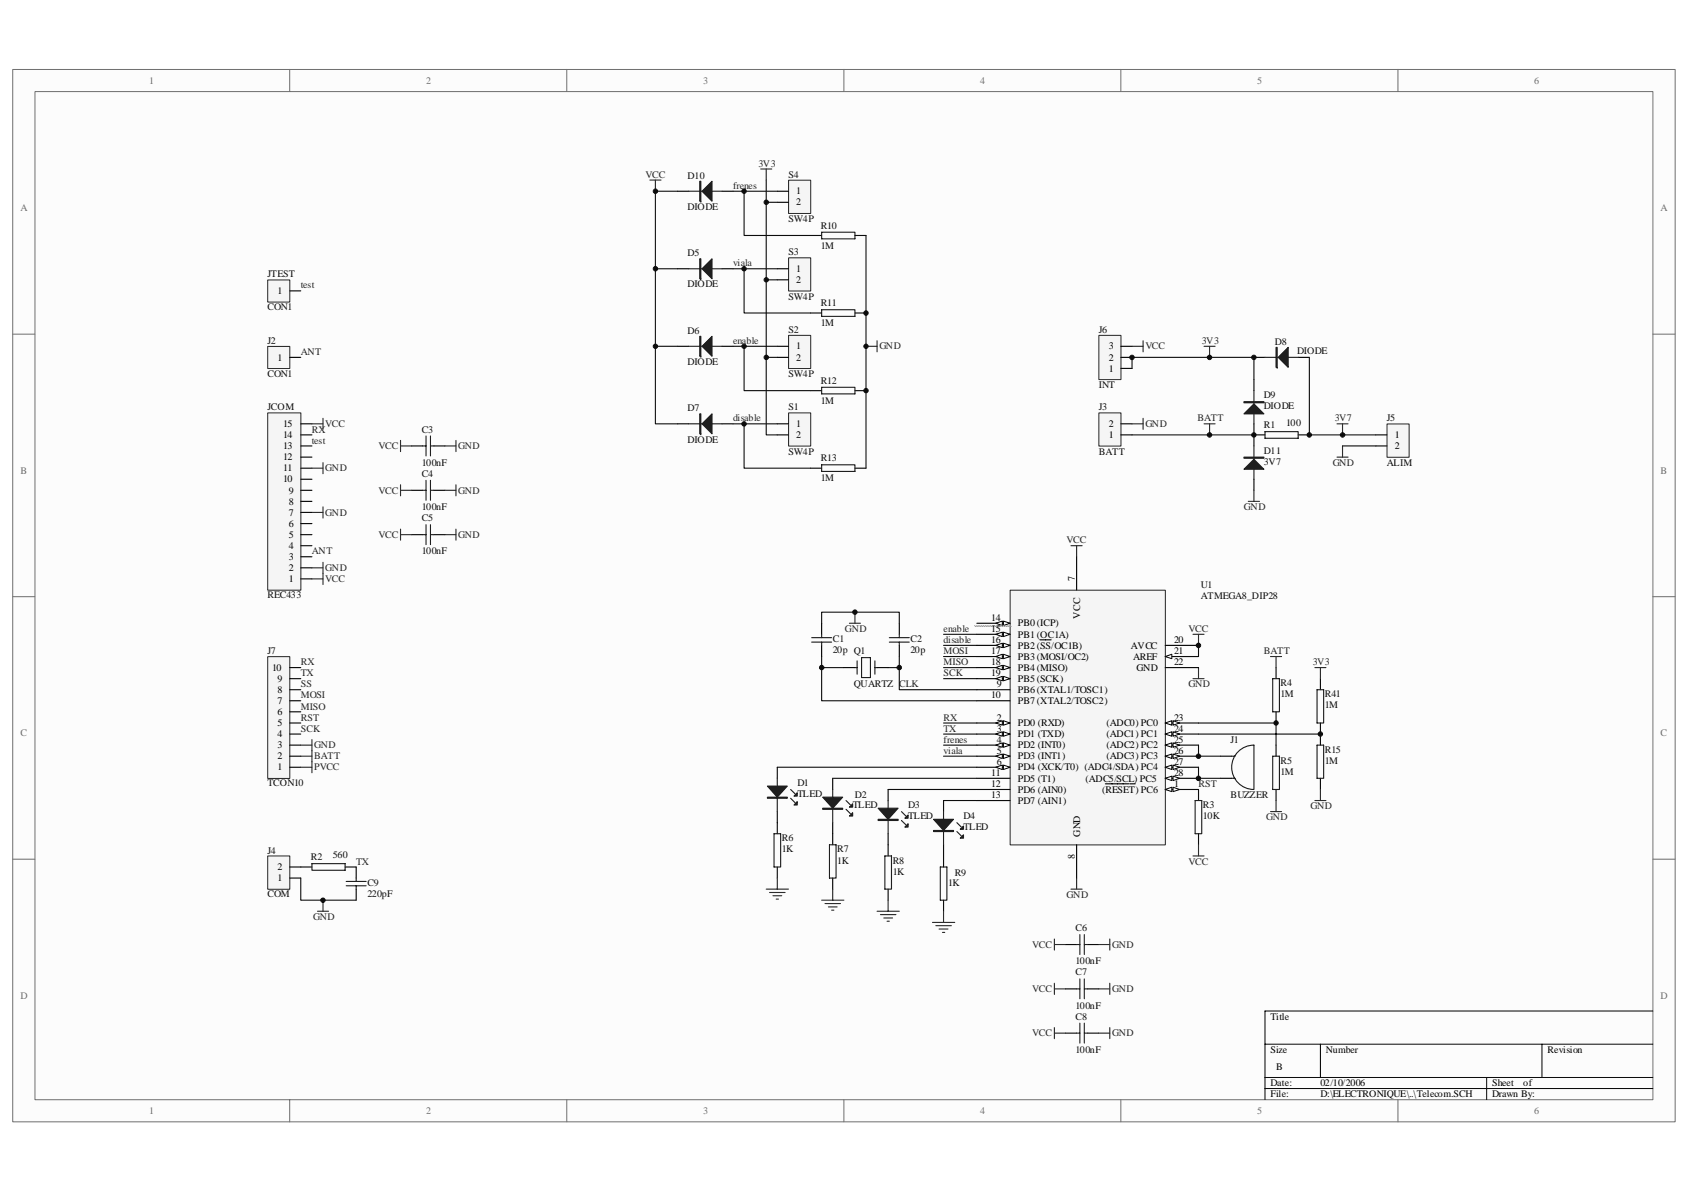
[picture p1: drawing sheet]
<svg xmlns="http://www.w3.org/2000/svg" width="297mm" height="210mm" viewBox="0 0 297 210" stroke-linecap="round" stroke-linejoin="round" font-family="sans-serif">
<path d="M2.3 12.3h292.7v185.2h-292.7z" fill="#fcfcfc"/>
<path d="M2.2 12.2h292.8v185.3h-292.8z" fill="none" stroke="#6e6e6e" stroke-width=".18"/>
<path d="M6.2 16.2h284.8v177.5h-284.8z" fill="#fcfcfc"/>
<g fill="none" stroke="#6e6e6e" stroke-width=".18">
<path d="M6.2 16.1h284.8v177.6h-284.8zM51 12.2v3.9M99.8 12.2v3.9M148.6 12.2v3.9M197.4 12.2v3.9M246.1 12.2v3.9M2.2 58.8h3.9M291 58.8h3.9M2.2 105.1h3.9M291 105.1h3.9M2.2 151.3h3.9M291 151.3h3.9"/>
<path d="M51 193.6v3.9M99.8 193.6v3.9M148.6 193.6v3.9M197.4 193.6v3.9M246.1 193.6v3.9"/>
</g>
<path d="M291 178h-68.3v15.6M222.7 183.9h68.3M222.7 189.7h68.3M222.7 191.7h68.3M232.5 183.9v5.8M261.8 189.7v3.9M271.5 183.9v5.8" fill="none" stroke="#000" stroke-width=".18"/>
<path d="M214.9 133.2h2M214.9 137.1h2" fill="none" stroke="#000" stroke-width=".2"/>
<path d="M216.9 137.1h.6M216.9 133.2h.6M218 132.3a3.9 3.9 0 0 1 2.8-1.1v7.8a3.9 3.9 0 0 1-3.6-2.4 3.9 3.9 0 0 1 .8-4.3z" fill="none" stroke="#1c1c1c" stroke-width=".2"/>
<path d="M47.2 72.7h5.8v31.2h-5.8z" fill="#f5f5f5"/>
<path d="M47.1 72.7h5.9v31.2h-5.9z" fill="none" stroke="#262626" stroke-width=".18"/>
<g fill="none" stroke="#000" stroke-width=".2">
<path d="M53 78.5h1.9M53 76.6h1.9M53 74.6h1.9M53 100h1.9M53 98h1.9M53 96.1h1.9M53 94.1h1.9M53 92.2h1.9M53 90.2h1.9M53 88.3h1.9M53 86.3h1.9M53 84.4h1.9"/>
<path d="M53 82.4h1.9M53 80.5h1.9M53 101.9h1.9"/>
</g>
<path d="M54.9 74.6h2M56.9 73.7v1.9M54.9 100h2M54.9 90.2h2M54.9 82.4h2M56.9 81.5v1.9M56.9 89.3v1.9M56.9 99v3.9M54.9 101.9h2" fill="none" stroke="#262626" stroke-width=".2"/>
<path d="M47.2 49.3h3.8v3.9h-3.8z" fill="#f5f5f5"/>
<path d="M47.1 49.3h3.9v3.9h-3.9z" fill="none" stroke="#262626" stroke-width=".18"/>
<path d="M51 51.2h2" fill="none" stroke="#000" stroke-width=".2"/>
<path d="M47.2 61h3.8v3.9h-3.8z" fill="#f5f5f5"/>
<path d="M47.1 61h3.9v3.9h-3.9z" fill="none" stroke="#262626" stroke-width=".18"/>
<path d="M51 62.9h2" fill="none" stroke="#000" stroke-width=".2"/>
<path d="M47.2 150.7h3.8v5.9h-3.8z" fill="#f5f5f5"/>
<path d="M47.1 150.7h3.9v5.9h-3.9z" fill="none" stroke="#262626" stroke-width=".18"/>
<path d="M119.3 74.6h2M119.3 61h2M127.1 74.6h2M127.1 61h2M51 154.6h2M51 152.7h2M187.6 174.1h2M191.5 174.1h2M187.6 181.9h2M191.5 181.9h2" fill="none" stroke="#000" stroke-width=".2"/>
<path d="M121.3 74.6h5.8M121.3 61h5.8M189.6 174.1h.5M190.1 172.4v3.5M190.9 174.1h.6M190.9 172.4v3.5M189.6 181.9h.5M190.1 180.2v3.5M190.9 180.2v3.5M190.9 181.9h.6" fill="none" stroke="#1c1c1c" stroke-width=".2"/>
<path d="M185.6 173.1v2M185.6 174.1h2M193.5 174.1h1.9M195.4 173.1v2M185.6 181v1.9M185.6 181.9h2M193.5 181.9h1.9M195.4 181v1.9" fill="none" stroke="#262626" stroke-width=".2"/>
<g fill="#1c1c1c" stroke="#1c1c1c" stroke-width=".2">
<path d="M123.6 74.6l1.8-1.7v3.5z"/>
<path d="M123.6 61l1.8-1.8v3.5z"/>
<path d="M123.2 72.9h.2v3.5h-.2z" fill-rule="evenodd"/>
<path d="M123.2 59.2h.2v3.5h-.2z" fill-rule="evenodd"/>
</g>
<path d="M193.5 72.7h3.9v5.8h-3.9z" fill="#f5f5f5"/>
<path d="M193.5 72.7h3.9v5.8h-3.9z" fill="none" stroke="#262626" stroke-width=".18"/>
<path d="M197.4 76.6h1.9M197.4 74.6h1.9M220.8 74.6v2h1.9M220.8 62.9h1.9M220.8 66.8v2M228.6 76.6h1.9M228.6 62.9h1.9M187.6 166.3h2M191.5 166.3h2" fill="none" stroke="#000" stroke-width=".2"/>
<path d="M199.3 61h2M199.3 74.6h2M201.3 60v2M201.3 73.7v1.9M235.4 74.6h2M236.4 74.6v2M185.6 165.4v1.9M185.6 166.3h2M193.5 166.3h1.9M195.4 165.4v1.9" fill="none" stroke="#262626" stroke-width=".2"/>
<path d="M220.8 68.8v5.8M222.7 76h5.9v1.2h-5.9zM222.7 62.9h5.9M189.6 166.3h.5M190.1 164.6v3.5M190.9 166.3h.6M190.9 164.6v3.5" fill="none" stroke="#1c1c1c" stroke-width=".2"/>
<g fill="#1c1c1c" stroke="#1c1c1c" stroke-width=".2">
<path d="M226.8 61.2v3.5l-1.7-1.8z"/>
<path d="M219 72.9l1.8-1.8 1.7 1.8z"/>
<path d="M224.7 61.2h.2v3.5h-.2z" fill-rule="evenodd"/>
<path d="M219 70.7h3.5v.2h-3.5z" fill-rule="evenodd"/>
</g>
<path d="M199.3 76.6h21.5M220.8 62.9v3.9" fill="none" stroke="#0e0e0e" stroke-width=".2"/>
<path d="M244.2 74.7h3.9v5.8h-3.9z" fill="#f5f5f5"/>
<path d="M244.2 74.7h3.9v5.8h-3.9z" fill="none" stroke="#262626" stroke-width=".18"/>
<path d="M242.2 76.6h2M242.2 78.5h2M53 152.7h1.9M60.8 152.7h1.9v1.9M62.7 156.6v1.9" fill="none" stroke="#000" stroke-width=".2"/>
<path d="M54.9 152.1h5.9v1.1h-5.9zM61 155.2h3.5M61 156h3.5M62.7 154.6v.6M62.7 156v.6" fill="none" stroke="#1c1c1c" stroke-width=".2"/>
<path d="M53 154.6v3.9h9.7" fill="none" stroke="#0e0e0e" stroke-width=".2"/>
<path d="M56.9 158.5v2M55.9 160.5h1.9" fill="none" stroke="#262626" stroke-width=".2"/>
<path d="M193.5 59.1h3.9v7.7h-3.9z" fill="#f5f5f5"/>
<path d="M193.5 59.1h3.9v7.7h-3.9z" fill="none" stroke="#262626" stroke-width=".18"/>
<path d="M119.3 33.7h2M127.1 33.7h2M119.3 47.3h2M127.1 47.3h2M197.4 64.9h1.9M197.4 62.9h1.9M197.4 61h1.9" fill="none" stroke="#000" stroke-width=".2"/>
<path d="M220.8 62.9h-21.5v2" fill="none" stroke="#0e0e0e" stroke-width=".2"/>
<path d="M121.3 33.7h5.8M121.3 47.3h5.8" fill="none" stroke="#1c1c1c" stroke-width=".2"/>
<g fill="#1c1c1c" stroke="#1c1c1c" stroke-width=".2">
<path d="M123.6 47.3l1.8-1.7v3.5z"/>
<path d="M123.6 33.7l1.8-1.8v3.5z"/>
<path d="M123.2 45.6h.2v3.5h-.2z" fill-rule="evenodd"/>
<path d="M123.2 31.9h.2v3.5h-.2z" fill-rule="evenodd"/>
</g>
<path d="M138.9 31.7h3.8v5.9h-3.8z" fill="#f5f5f5"/>
<path d="M138.9 31.7h3.8v5.9h-3.8z" fill="none" stroke="#262626" stroke-width=".18"/>
<path d="M136.9 33.7h1.9M136.9 35.6h1.9" fill="none" stroke="#000" stroke-width=".2"/>
<path d="M138.9 45.4h3.8v5.8h-3.8z" fill="#f5f5f5"/>
<path d="M138.9 45.4h3.8v5.8h-3.8z" fill="none" stroke="#262626" stroke-width=".18"/>
<path d="M136.9 47.3h1.9M136.9 49.3h1.9" fill="none" stroke="#000" stroke-width=".2"/>
<path d="M138.9 59.1h3.8v5.8h-3.8z" fill="#f5f5f5"/>
<path d="M138.9 59.1h3.8v5.8h-3.8z" fill="none" stroke="#262626" stroke-width=".18"/>
<path d="M136.9 61h1.9M136.9 62.9h1.9" fill="none" stroke="#000" stroke-width=".2"/>
<path d="M138.9 72.7h3.8v5.8h-3.8z" fill="#f5f5f5"/>
<path d="M138.9 72.7h3.8v5.8h-3.8z" fill="none" stroke="#262626" stroke-width=".18"/>
<path d="M136.9 74.6h1.9M136.9 76.6h1.9" fill="none" stroke="#000" stroke-width=".2"/>
<path d="M188.6 96.1h1.9M189.6 96.1v1.9M210.1 119.5h1.9M211 117.6v1.9M188.6 156.6h1.9M189.6 154.6v2" fill="none" stroke="#262626" stroke-width=".2"/>
<path d="M166.1 127.3h5.9M166.1 129.3h5.9M166.1 131.2h5.9M166.1 133.2h5.9" fill="none" stroke="#0e0e0e" stroke-width=".2"/>
<path d="M47.2 115.7h3.8v21.4h-3.8z" fill="#f5f5f5"/>
<path d="M47.1 115.6h3.9v21.5h-3.9z" fill="none" stroke="#262626" stroke-width=".18"/>
<g fill="none" stroke="#000" stroke-width=".2">
<path d="M142.7 41.5h2M142.7 55.1h2M150.5 41.5h2M150.5 55.1h2M72.5 78.5h1.9M76.4 78.5h1.9M142.7 68.8h2M150.5 68.8h2M220.8 76.6v1.9M72.5 86.3h1.9M72.5 94.1h1.9M76.4 86.3h1.9"/>
<path d="M76.4 94.1h1.9M142.7 82.4h2M150.5 82.4h2M220.8 84.4v1.9M51 119.5h2M51 117.6h2M144.7 109.7v2M144.7 113.6v2M148.6 117.6h1.9M154.4 117.6h2M158.3 109.7v2M158.3 113.6v2"/>
<path d="M224.7 117.6v1.9M232.5 119.5v2M51 135.1h2M51 133.2h2M51 131.2h2M51 129.3h2M51 127.3h2M51 125.3h2M51 123.4h2M51 121.5h2M136.9 135.1v2M146.6 137.1v1.9"/>
<path d="M156.4 139v2M211 139v2M224.7 125.3v2M224.7 131.2v2M224.7 139v2M232.5 127.3v3.9M232.5 137.1v1.9M136.9 142.9v3.9M136.9 152.7v1.9M146.6 144.9v3.9M146.6 154.6v2M156.4 146.8v3.9"/>
<path d="M156.4 156.6v1.9M166.1 141v1.9M166.1 148.8v3.9M166.1 158.5v2M211 146.8v2"/>
</g>
<g fill="none" stroke="#262626" stroke-width=".2">
<path d="M114.4 31.7h2M115.4 31.7v2M133.9 29.8h2M134.9 29.8v1.9M70.5 77.6v1.9M70.5 78.5h2M78.3 78.5h2M80.3 77.6v1.9M152.5 61h1.9M154.4 60v2M212 61h1.9M212 74.6h1.9"/>
<path d="M213 61v1.9M213 74.6v2M236.4 78.5v2M70.5 85.4v1.9M70.5 93.2v1.9M70.5 86.3h2M70.5 94.1h2M78.3 86.3h2M78.3 94.1h2M80.3 85.4v1.9M80.3 93.2v1.9M219.8 88.3h2"/>
<path d="M220.8 86.3v2M235.4 80.5h2M149.6 109.7h1.9M150.5 107.8v1.9M210.1 111.7h1.9M211 111.7v1.9M223.7 115.6h2M224.7 115.6v2M231.5 117.6h2M232.5 117.6v1.9M53 135.1h1.9M53 131.2h1.9"/>
<path d="M53 133.2h1.9M54.9 130.2v5.9M232.5 139v2M134.9 156.6h3.9M135.5 157.2h2.7M136.1 157.7h1.5M136.7 158.3h.4M136.9 154.6v2M144.7 158.5h3.9M145.3 159.1h2.7M145.9 159.7h1.5M146.6 156.6v1.9"/>
<path d="M156.4 158.5v2M210.1 150.7h1.9M211 148.8v1.9M223.7 142.9h2M224.7 141v1.9M231.5 141h2M146.4 160.3h.4M154.4 160.5h3.9M155 161.1h2.8M155.6 161.6h1.6M156.2 162.2h.4M164.2 162.4h3.9"/>
<path d="M164.8 163h2.7M165.4 163.6h1.5M165.9 164.2h.4M166.1 160.5v1.9"/>
</g>
<g fill="none" stroke="#0e0e0e" stroke-width=".2">
<path d="M119.3 33.7h-3.9v40.9h3.9M129.1 33.7h7.8M131 33.7v7.8h11.7M134.9 35.6h2M134.9 31.7v31.2M115.4 47.3h3.9M129.1 47.3h7.8M131 47.3v7.8h11.7M134.9 49.3h2M152.5 41.5v40.9M115.4 61h3.9M129.1 61h7.8"/>
<path d="M129.1 74.6h7.8M131 61v7.8h11.7M131 74.6v7.8h11.7M136.9 62.9h-2v13.7h2M230.5 62.9v13.7h11.7M236.4 78.5h5.8M144.7 109.7v-1.9h13.6v1.9M144.7 115.6v2M148.6 117.6h-3.9v5.8h27.3M158.3 115.6v2h-1.9M158.3 117.6v3.9h13.7M166.1 115.6h5.9"/>
<path d="M166.1 117.6h5.9M166.1 119.5h5.9M166.1 113.6h5.9M166.1 111.7h5.9M136.9 135.1h35.1M146.6 137.1h25.4M156.4 139h15.6M211 127.3h13.7v3.9M211 129.3h21.5M166.1 141h5.9"/>
</g>
<g fill="none" stroke="#1c1c1c" stroke-width=".2">
<path d="M144.7 40.9h5.8v1.2h-5.8zM144.7 54.5h5.8v1.2h-5.8zM74.4 78.5h.6M75 76.8v3.5M75.8 76.8v3.5M75.8 78.5h.6M144.7 68.2h5.8v1.2h-5.8zM220.8 78.5v5.9M74.4 86.3h.6M74.4 94.1h.6M75 84.6v3.5M75 92.4v3.5"/>
<path d="M75.8 86.3h.6M75.8 84.6v3.5M75.8 92.4v3.5M75.8 94.1h.6M144.7 81.9h5.8v1.1h-5.8zM142.9 113.1h3.5M142.9 112.3h3.5M144.7 111.7v.6M144.7 113.1v.5M150.5 117.6h.4M150.9 116.4v2.3M151.7 115.8h1.6v3.5h-1.6z"/>
<path d="M154 116.4v2.3M154 117.6h.4M156.6 113.1h3.5M156.6 112.3h3.5M158.3 111.7v.6M158.3 113.1v.5M224.1 119.5h1.2v5.8h-1.2zM136.9 137.1v5.8M139.2 139l.8 .8M146.6 139v5.9M224.1 133.2h1.2v5.8h-1.2zM231.9 121.5h1.2v5.8h-1.2z"/>
<path d="M231.9 131.2h1.2v5.9h-1.2zM136.3 146.8h1.2v5.9h-1.2zM139.2 140.6l.8 .8M146 148.8h1.2v5.8h-1.2zM149 142.5l.8 .8M149 141l.8 .8M155.8 150.7h1.2v5.9h-1.2zM156.4 141v5.8M158.7 144.5l.8 .7M158.7 142.9l.8 .8M165.6 152.7h1.1v5.8h-1.1zM166.1 142.9v5.9"/>
<path d="M168.5 146.4l.8 .8M168.5 144.9l.8 .7M210.4 141h1.2v5.8h-1.2z"/>
</g>
<g fill="#1c1c1c" stroke="#1c1c1c" stroke-width=".2">
<path d="M144.9 140.4h3.5l-1.8 1.9z"/>
<path d="M150.1 143.1v.6h-.5z"/>
<path d="M150.1 141.5v.6h-.5z"/>
<path d="M154.6 142.3h3.5l-1.7 2z"/>
<path d="M159.9 145.1v.5h-.6z"/>
<path d="M159.9 143.5v.6h-.6z"/>
<path d="M164.4 144.3h3.5l-1.8 1.9z"/>
<path d="M169.6 147v.6h-.5z"/>
<path d="M169.6 145.5v.5h-.5z"/>
<path d="M135.1 138.4h3.5l-1.7 2z"/>
<path d="M140.4 141.2v.6h-.6z"/>
<path d="M140.4 139.6v.6h-.6z"/>
<path d="M219 82.6l1.8-1.7 1.7 1.7z"/>
<path d="M144.9 142.3h3.5v.2h-3.5z" fill-rule="evenodd"/>
<path d="M154.6 144.3h3.5v.2h-3.5z" fill-rule="evenodd"/>
<path d="M164.4 146.2h3.5v.2h-3.5z" fill-rule="evenodd"/>
<path d="M135.1 140.4h3.5v.2h-3.5z" fill-rule="evenodd"/>
<path d="M219 80.5h3.5v.2h-3.5z" fill-rule="evenodd"/>
</g>
<path d="M177.9 103.9h27.3v44.9h-27.3z" fill="#f5f5f5"/>
<path d="M177.9 103.9h27.3v44.9h-27.3z" fill="none" stroke="#262626" stroke-width=".18"/>
<path d="M205.2 139h5.8" fill="none" stroke="#000" stroke-width=".2"/>
<g fill="#fcfcfc" stroke="#000" stroke-width=".18">
<path d="M205.2 139l1.1-.4v.8z"/>
<path d="M206.5 138.6l1.2 .4-1.2 .4z"/>
</g>
<path d="M172 127.3h5.8M194.6 138h4.1M198.9 138h1" fill="none" stroke="#000" stroke-width=".2"/>
<g fill="#fcfcfc" stroke="#000" stroke-width=".18">
<path d="M176.7 126.9l1.1 .4-1.1 .4z"/>
<path d="M175.3 127.3l1.2-.4v.8z"/>
</g>
<path d="M172 129.3h5.8" fill="none" stroke="#000" stroke-width=".2"/>
<g fill="#fcfcfc" stroke="#000" stroke-width=".18">
<path d="M176.7 128.9l1.1 .4-1.1 .3z"/>
<path d="M175.3 129.3l1.2-.4v.7z"/>
</g>
<path d="M172 131.2h5.8" fill="none" stroke="#000" stroke-width=".2"/>
<g fill="#fcfcfc" stroke="#000" stroke-width=".18">
<path d="M176.7 130.8l1.1 .4-1.1 .4z"/>
<path d="M175.3 131.2l1.2-.4v.8z"/>
</g>
<path d="M172 133.2h5.8" fill="none" stroke="#000" stroke-width=".2"/>
<g fill="#fcfcfc" stroke="#000" stroke-width=".18">
<path d="M176.7 132.8l1.1 .4-1.1 .4z"/>
<path d="M175.3 133.2l1.2-.4v.8z"/>
</g>
<path d="M172 135.1h5.8" fill="none" stroke="#000" stroke-width=".2"/>
<g fill="#fcfcfc" stroke="#000" stroke-width=".18">
<path d="M176.7 134.7l1.1 .4-1.1 .4z"/>
<path d="M175.3 135.1l1.2-.4v.8z"/>
</g>
<path d="M189.6 98v5.9M172 109.7h5.8M172 121.5h5.8M172 123.4h5.8M172 137.1h5.8M172 139h5.8M172 141h5.8M189.6 148.8v5.8" fill="none" stroke="#000" stroke-width=".2"/>
<g fill="#fcfcfc" stroke="#000" stroke-width=".18">
<path d="M176.7 109.4l1.1 .3-1.1 .5z"/>
<path d="M175.3 109.7l1.2-.3v.8z"/>
</g>
<path d="M171.6 110.2l.2 .1 .2-.1 .2 .1 .2-.1 .2 .1 .2-.1 .2 .1 .2-.1 .2 .1 .2-.1 .2 .1 .1-.1 .2 .1 .2-.1 .2 .1 .2-.1 .2 .1 .2-.1 .2 .1 .2-.1 .2 .1 .2-.1 .2 .1 .2-.1 .2 .1 .2-.1 .2 .1 .2-.1 .2 .1 .2-.1 .1 .1 .2-.1 .3 .1" fill="none" stroke="#9f9f9f" stroke-width=".18"/>
<path d="M172 111.7h5.8" fill="none" stroke="#000" stroke-width=".2"/>
<g fill="#fcfcfc" stroke="#000" stroke-width=".18">
<path d="M176.7 111.3l1.1 .4-1.1 .4z"/>
<path d="M175.3 111.7l1.2-.4v.8z"/>
</g>
<path d="M172 113.6h5.8" fill="none" stroke="#000" stroke-width=".2"/>
<g fill="#fcfcfc" stroke="#000" stroke-width=".18">
<path d="M176.7 113.3l1.1 .3-1.1 .4z"/>
<path d="M175.3 113.6l1.2-.3v.7z"/>
</g>
<path d="M172 115.6h5.8M183.1 112.7h2" fill="none" stroke="#000" stroke-width=".2"/>
<g fill="#fcfcfc" stroke="#000" stroke-width=".18">
<path d="M176.7 115.2l1.1 .4-1.1 .4z"/>
<path d="M175.3 115.6l1.2-.4v.8z"/>
</g>
<path d="M172 117.6h5.8" fill="none" stroke="#000" stroke-width=".2"/>
<g fill="#fcfcfc" stroke="#000" stroke-width=".18">
<path d="M176.7 117.2l1.1 .4-1.1 .3z"/>
<path d="M175.3 117.6l1.2-.4v.7z"/>
</g>
<path d="M172 119.5h5.8" fill="none" stroke="#000" stroke-width=".2"/>
<g fill="#fcfcfc" stroke="#000" stroke-width=".18">
<path d="M176.7 119.1l1.1 .4-1.1 .4z"/>
<path d="M175.3 119.5l1.2-.4v.8z"/>
</g>
<path d="M205.2 113.6h5.8M205.2 115.6h5.8" fill="none" stroke="#000" stroke-width=".2"/>
<path d="M205.2 115.6l1.1-.4v.8z" fill="#fcfcfc" stroke="#000" stroke-width=".18"/>
<path d="M205.2 117.6h5.8M205.2 127.3h5.8" fill="none" stroke="#000" stroke-width=".2"/>
<g fill="#fcfcfc" stroke="#000" stroke-width=".18">
<path d="M205.2 127.3l1.1-.4v.8z"/>
<path d="M206.5 126.9l1.2 .4-1.2 .4z"/>
</g>
<path d="M205.2 129.3h5.8" fill="none" stroke="#000" stroke-width=".2"/>
<g fill="#fcfcfc" stroke="#000" stroke-width=".18">
<path d="M205.2 129.3l1.1-.4v.7z"/>
<path d="M206.5 128.9l1.2 .4-1.2 .3z"/>
</g>
<path d="M205.2 131.2h5.8" fill="none" stroke="#000" stroke-width=".2"/>
<g fill="#fcfcfc" stroke="#000" stroke-width=".18">
<path d="M205.2 131.2l1.1-.4v.8z"/>
<path d="M206.5 130.8l1.2 .4-1.2 .4z"/>
</g>
<path d="M205.2 133.2h5.8" fill="none" stroke="#000" stroke-width=".2"/>
<g fill="#fcfcfc" stroke="#000" stroke-width=".18">
<path d="M205.2 133.2l1.1-.4v.8z"/>
<path d="M206.5 132.8l1.2 .4-1.2 .4z"/>
</g>
<path d="M205.2 135.1h5.8" fill="none" stroke="#000" stroke-width=".2"/>
<g fill="#fcfcfc" stroke="#000" stroke-width=".18">
<path d="M205.2 135.1l1.1-.4v.8z"/>
<path d="M206.5 134.7l1.2 .4-1.2 .4z"/>
</g>
<path d="M205.2 137.1h5.8" fill="none" stroke="#000" stroke-width=".2"/>
<g fill="#fcfcfc" stroke="#000" stroke-width=".18">
<path d="M205.2 137.1l1.1-.4v.8z"/>
<path d="M206.5 136.7l1.2 .4-1.2 .4z"/>
</g>
<path d="M211 113.6v2M211 135.1v2h3.9M211 131.2v2h3.9" fill="none" stroke="#0e0e0e" stroke-width=".2"/>
<g fill="#0e0e0e" stroke="#0e0e0e" stroke-width=".18">
<circle cx="56.9" cy="158.5" r=".39"/>
<circle cx="115.4" cy="61" r=".39"/>
<circle cx="115.4" cy="47.3" r=".39"/>
<circle cx="115.4" cy="33.7" r=".39"/>
<circle cx="131" cy="74.6" r=".39"/>
<circle cx="131" cy="61" r=".38"/>
<circle cx="131" cy="47.3" r=".39"/>
<circle cx="131" cy="33.7" r=".39"/>
<circle cx="134.9" cy="62.9" r=".39"/>
<circle cx="134.9" cy="49.3" r=".39"/>
<circle cx="134.9" cy="35.6" r=".39"/>
<circle cx="144.7" cy="117.6" r=".39"/>
<circle cx="150.5" cy="107.8" r=".39"/>
<circle cx="152.5" cy="68.8" r=".39"/>
<circle cx="152.5" cy="61" r=".38"/>
<circle cx="152.5" cy="55.1" r=".39"/>
<circle cx="158.3" cy="117.6" r=".39"/>
<circle cx="199.3" cy="62.9" r=".39"/>
<circle cx="211" cy="137.1" r=".39"/>
<circle cx="211" cy="133.2" r=".39"/>
<circle cx="211" cy="113.7" r=".39"/>
<circle cx="213" cy="76.6" r=".39"/>
<circle cx="213" cy="62.9" r=".39"/>
<circle cx="220.8" cy="76.6" r=".39"/>
<circle cx="220.8" cy="62.9" r=".39"/>
<circle cx="224.7" cy="127.3" r=".39"/>
<circle cx="230.5" cy="76.6" r=".39"/>
<circle cx="232.5" cy="129.3" r=".39"/>
<circle cx="236.4" cy="76.6" r=".39"/>
</g>
<g font-size="1.8" fill="#706f64">
<text x="26.2" y="14.7">1</text>
<text x="75" y="14.7">2</text>
<text x="123.8" y="14.7">3</text>
<text x="172.6" y="14.7">4</text>
<text x="221.4" y="14.7">5</text>
<text x="270.1" y="14.7">6</text>
<text x="3.6" y="37.1">A</text>
<text x="292.4" y="37.1">A</text>
<text x="3.6" y="83.4">B</text>
<text x="292.4" y="83.4">B</text>
<text x="3.6" y="129.6">C</text>
<text x="292.4" y="129.6">C</text>
<text x="3.6" y="175.9">D</text>
<text x="292.4" y="175.9">D</text>
<text x="26.2" y="196.2">1</text>
<text x="75" y="196.2">2</text>
<text x="123.8" y="196.2">3</text>
<text x="172.6" y="196.2">4</text>
<text x="221.4" y="196.2">5</text>
<text x="270.1" y="196.2">6</text>
</g>
<g font-size="1.8" fill="#262626">
<text x="133.6" y="29.4">3V3</text>
<text x="113.7" y="31.3">VCC</text>
<text x="129.1" y="33.3">frenes</text>
<text x="129.1" y="46.9">viala</text>
<text x="53" y="50.8">test</text>
<text x="53" y="62.5">ANT</text>
<text x="129.1" y="60.6">enable</text>
<text x="154.8" y="61.5">GND</text>
<text x="201.7" y="61.5">VCC</text>
<text x="211.6" y="60.6">3V3</text>
<text x="54.9" y="76.2">RX</text>
<text x="57.3" y="75.2">VCC</text>
<text x="129.1" y="74.2">disable</text>
<text x="201.7" y="75.2">GND</text>
<text x="210.8" y="74.2">BATT</text>
<text x="235" y="74.2">3V7</text>
<text x="54.9" y="78.1">test</text>
<text x="57.3" y="83">GND</text>
<text x="66.6" y="79.1">VCC</text>
<text x="80.7" y="79.1">GND</text>
<text x="234.7" y="82">GND</text>
<text x="66.6" y="86.9">VCC</text>
<text x="80.7" y="86.9">GND</text>
<text x="219" y="89.8">GND</text>
<text x="57.3" y="90.8">GND</text>
<text x="66.6" y="94.7">VCC</text>
<text x="80.7" y="94.7">GND</text>
<text x="187.8" y="95.7">VCC</text>
<text x="54.9" y="97.6">ANT</text>
<text x="57.3" y="100.6">GND</text>
<text x="57.3" y="102.5">VCC</text>
<text x="148.8" y="111.3">GND</text>
<text x="166.2" y="111.3">enable</text>
<text x="166.2" y="113.2">disable</text>
<text x="209.3" y="111.3">VCC</text>
<text x="53" y="117.1">RX</text>
<text x="53" y="119.1">TX</text>
<text x="166.2" y="115.2">MOSI</text>
<text x="166.2" y="117.1">MISO</text>
<text x="166.2" y="119.1">SCK</text>
<text x="222.5" y="115.2">BATT</text>
<text x="231.1" y="117.1">3V3</text>
<text x="53" y="124.9">MISO</text>
<text x="53" y="121">SS</text>
<text x="53" y="123">MOSI</text>
<text x="209.3" y="121">GND</text>
<text x="53" y="126.9">RST</text>
<text x="53" y="128.8">SCK</text>
<text x="55.3" y="131.8">GND</text>
<text x="166.2" y="126.9">RX</text>
<text x="166.2" y="128.8">TX</text>
<text x="166.2" y="130.8">frenes</text>
<text x="55.3" y="135.7">PVCC</text>
<text x="55.3" y="133.7">BATT</text>
<text x="166.2" y="132.7">viala</text>
<text x="211" y="138.6">RST</text>
<text x="230.7" y="142.5">GND</text>
<text x="222.9" y="144.4">GND</text>
<text x="62.7" y="152.3">TX</text>
<text x="209.3" y="152.3">VCC</text>
<text x="187.8" y="158.1">GND</text>
<text x="55.1" y="162">GND</text>
<text x="181.8" y="166.9">VCC</text>
<text x="195.8" y="166.9">GND</text>
<text x="181.8" y="174.7">VCC</text>
<text x="195.8" y="174.7">GND</text>
<text x="181.8" y="182.5">VCC</text>
<text x="195.8" y="182.5">GND</text>
</g>
<g font-size="1.8" fill="#0e0e0e">
<text x="121.1" y="31.5">D10</text>
<text x="138.8" y="31.3">S4</text>
<text x="121.1" y="37">DIODE</text>
<text x="138.8" y="39.1">SW4P</text>
<text x="144.5" y="40.3">R10</text>
<text x="121.1" y="45.1">D5</text>
<text x="138.8" y="45">S3</text>
<text x="144.5" y="43.8">1M</text>
<text x="47.1" y="48.9">JTEST</text>
<text x="121.1" y="50.6">DIODE</text>
<text x="138.8" y="52.8">SW4P</text>
<text x="144.5" y="53.9">R11</text>
<text x="47.1" y="54.5">CON1</text>
<text x="121.1" y="58.8">D6</text>
<text x="138.8" y="58.6">S2</text>
<text x="144.5" y="57.4">1M</text>
<text x="193.5" y="58.6">J6</text>
<text x="47.1" y="60.6">J2</text>
<text x="121.1" y="64.3">DIODE</text>
<text x="224.5" y="60.8">D8</text>
<text x="228.4" y="62.3">DIODE</text>
<text x="47.1" y="66.4">CON1</text>
<text x="138.8" y="66.4">SW4P</text>
<text x="144.5" y="67.6">R12</text>
<text x="144.5" y="71.1">1M</text>
<text x="193.5" y="68.4">INT</text>
<text x="222.5" y="70.1">D9</text>
<text x="47.1" y="72.3">JCOM</text>
<text x="74.2" y="76.2">C3</text>
<text x="121.1" y="72.5">D7</text>
<text x="121.1" y="77.9">DIODE</text>
<text x="138.8" y="72.3">S1</text>
<text x="193.5" y="72.3">J3</text>
<text x="222.5" y="75.4">R1</text>
<text x="222.5" y="72.1">DIODE</text>
<text x="226.4" y="75">100</text>
<text x="244.2" y="74.2">J5</text>
<text x="74.2" y="84">C4</text>
<text x="74.2" y="82">100nF</text>
<text x="138.8" y="80.1">SW4P</text>
<text x="144.5" y="81.2">R13</text>
<text x="193.5" y="80.1">BATT</text>
<text x="222.5" y="79.9">D11</text>
<text x="222.5" y="81.8">3V7</text>
<text x="244.2" y="82">ALIM</text>
<text x="74.2" y="89.8">100nF</text>
<text x="144.5" y="84.8">1M</text>
<text x="74.2" y="91.8">C5</text>
<text x="74.2" y="97.6">100nF</text>
<text x="47.1" y="105.2">REC433</text>
<text x="211.4" y="103.5">U1</text>
<text x="211.4" y="105.4">ATMEGA8_DIP28</text>
<text x="146.6" y="113.1">C1</text>
<text x="160.3" y="113.1">C2</text>
<text x="47.1" y="115.2">J7</text>
<text x="146.6" y="115">20p Q1</text>
<text x="160.3" y="115">20p</text>
<text x="150.3" y="121">QUARTZ CLK</text>
<text x="225.5" y="120.8">R4</text>
<text x="225.5" y="122.8">1M</text>
<text x="233.3" y="122.8">R41</text>
<text x="233.3" y="124.8">1M</text>
<text x="216.7" y="130.8">J1</text>
<text x="225.5" y="134.5">R5</text>
<text x="225.5" y="136.5">1M</text>
<text x="233.3" y="132.5">R15</text>
<text x="233.3" y="134.5">1M</text>
<text x="47.1" y="138.4">TCON10</text>
<text x="140.4" y="138.4">D1</text>
<text x="140.4" y="140.4">TLED</text>
<text x="150.2" y="142.3">TLED</text>
<text x="150.5" y="140.5">D2</text>
<text x="159.9" y="142.3">D3</text>
<text x="211.8" y="142.3">R3</text>
<text x="216.7" y="140.5">BUZZER</text>
<text x="137.7" y="148.2">R6</text>
<text x="159.9" y="144.3">TLED</text>
<text x="169.7" y="144.3">D4</text>
<text x="169.7" y="146.2">TLED</text>
<text x="211.8" y="144.3">10K</text>
<text x="47.1" y="150.3">J4</text>
<text x="54.7" y="151.5">R2</text>
<text x="58.6" y="151.1">560</text>
<text x="64.7" y="156">C9</text>
<text x="137.7" y="150.1">1K</text>
<text x="147.4" y="150.1">R7</text>
<text x="147.4" y="152.1">1K</text>
<text x="157.2" y="152.1">R8</text>
<text x="157.2" y="154">1K</text>
<text x="166.9" y="156">1K</text>
<text x="168.1" y="154.2">R9</text>
<text x="47.1" y="157.9">COM</text>
<text x="64.7" y="157.9">220pF</text>
<text x="189.4" y="164">C6</text>
<text x="189.4" y="171.8">C7</text>
<text x="189.4" y="169.8">100nF</text>
<text x="189.4" y="177.6">100nF</text>
<text x="189.4" y="179.6">C8</text>
<text x="189.4" y="185.4">100nF</text>
</g>
<g font-size="1.8">
<text x="140.2" y="34.2">1</text>
<text x="140.2" y="36.2">2</text>
<text x="140.2" y="47.9">1</text>
<text x="48.9" y="51.8">1</text>
<text x="140.2" y="49.8">2</text>
<text x="48.9" y="63.5">1</text>
<text x="140.2" y="61.5">1</text>
<text x="140.2" y="63.5">2</text>
<text x="195.2" y="65.4">1</text>
<text x="195.2" y="63.5">2</text>
<text x="195.2" y="61.5">3</text>
<text x="49.8" y="77.2">14</text>
<text x="49.8" y="75.2">15</text>
<text x="140.2" y="75.2">1</text>
<text x="140.2" y="77.2">2</text>
<text x="195.2" y="77.2">1</text>
<text x="195.2" y="75.2">2</text>
<text x="245.6" y="77.2">1</text>
<text x="49.8" y="83">11</text>
<text x="49.8" y="81">12</text>
<text x="49.8" y="79.1">13</text>
<text x="245.6" y="79.1">2</text>
<text x="49.8" y="84.9">10</text>
<text x="50.8" y="88.9">8</text>
<text x="50.8" y="86.9">9</text>
<text x="50.8" y="94.7">5</text>
<text x="50.8" y="92.8">6</text>
<text x="50.8" y="90.8">7</text>
<text x="50.8" y="100.6">2</text>
<text x="50.8" y="98.6">3</text>
<text x="50.8" y="96.6">4</text>
<text x="50.8" y="102.5">1</text>
<text x="189.2" y="102.3" transform="rotate(-90 189.2 102.3)">7</text>
<text x="174.5" y="109.3">14</text>
<text x="174.5" y="111.3">15</text>
<text x="174.5" y="113.2">16</text>
<text x="179.2" y="110.3">PB0 (ICP)</text>
<text x="179.2" y="112.3">PB1 (OC1A)</text>
<text x="190.2" y="109" transform="rotate(-90 190.2 109)">VCC</text>
<text x="206.7" y="113.2">20</text>
<text x="47.9" y="118.1">10</text>
<text x="174.5" y="115.2">17</text>
<text x="174.5" y="117.1">18</text>
<text x="174.5" y="119.1">19</text>
<text x="179.2" y="114.2">PB2 (SS/OC1B)</text>
<text x="179.2" y="116.2">PB3 (MOSI/OC2)</text>
<text x="179.2" y="118.1">PB4 (MISO)</text>
<text x="199.1" y="114.2">AVCC</text>
<text x="199.5" y="116.2">AREF</text>
<text x="200.1" y="118.1">GND</text>
<text x="206.7" y="115.2">21</text>
<text x="206.7" y="117.1">22</text>
<text x="48.9" y="125.9">6</text>
<text x="48.9" y="124">7</text>
<text x="48.9" y="122">8</text>
<text x="48.9" y="120.1">9</text>
<text x="174.5" y="123">10</text>
<text x="175.5" y="121">9</text>
<text x="179.2" y="122">PB6 (XTAL1/TOSC1)</text>
<text x="179.2" y="124">PB7 (XTAL2/TOSC2)</text>
<text x="179.2" y="120.1">PB5 (SCK)</text>
<text x="48.9" y="131.8">3</text>
<text x="48.9" y="129.8">4</text>
<text x="48.9" y="127.9">5</text>
<text x="175.5" y="126.9">2</text>
<text x="175.5" y="128.8">3</text>
<text x="175.5" y="130.8">4</text>
<text x="179.2" y="127.9">PD0 (RXD)</text>
<text x="179.2" y="129.8">PD1 (TXD)</text>
<text x="179.2" y="131.8">PD2 (INT0)</text>
<text x="194.8" y="127.9">(ADC0) PC0</text>
<text x="194.8" y="129.8">(ADC1) PC1</text>
<text x="194.8" y="131.8">(ADC2) PC2</text>
<text x="206.7" y="126.9">23</text>
<text x="206.7" y="128.8">24</text>
<text x="206.7" y="130.8">25</text>
<text x="48.9" y="135.7">1</text>
<text x="48.9" y="133.7">2</text>
<text x="174.5" y="136.7">11</text>
<text x="175.5" y="132.7">5</text>
<text x="175.5" y="134.7">6</text>
<text x="179.2" y="133.7">PD3 (INT1)</text>
<text x="179.2" y="135.7">PD4 (XCK/T0) (ADC4/SDA) PC4</text>
<text x="179.2" y="137.6">PD5 (T1)</text>
<text x="191.1" y="137.6">(ADC5/SCL) PC5</text>
<text x="194.8" y="133.7">(ADC3) PC3</text>
<text x="206.7" y="132.7">26</text>
<text x="206.7" y="134.7">27</text>
<text x="206.7" y="136.7">28</text>
<text x="174.5" y="138.6">12</text>
<text x="174.5" y="140.5">13</text>
<text x="179.2" y="139.6">PD6 (AIN0)</text>
<text x="179.2" y="141.5">PD7 (AIN1)</text>
<text x="194.1" y="139.6">(RESET) PC6</text>
<text x="206.7" y="138.6">1</text>
<text x="190.2" y="147.4" transform="rotate(-90 190.2 147.4)">GND</text>
<text x="48.9" y="155.2">1</text>
<text x="48.9" y="153.2">2</text>
<text x="189.2" y="151.3" transform="rotate(-90 189.2 151.3)">8</text>
<text x="223.7" y="179.6">Title</text>
<text x="223.7" y="185.4">Size</text>
<text x="233.5" y="185.4">Number</text>
<text x="272.5" y="185.4">Revision</text>
<text x="223.7" y="191.3">Date:</text>
<text x="224.7" y="188.3">B</text>
<text x="232.5" y="191.3">02/10/2006</text>
<text x="262.7" y="191.3">Sheet</text>
<text x="268.2" y="191.3">of</text>
<text x="223.7" y="193.2">File:</text>
<text x="232.5" y="193.2">D:\ELECTRONIQUE\..\Telecom.SCH</text>
<text x="262.7" y="193.2">Drawn By:</text>
</g>
</svg>
